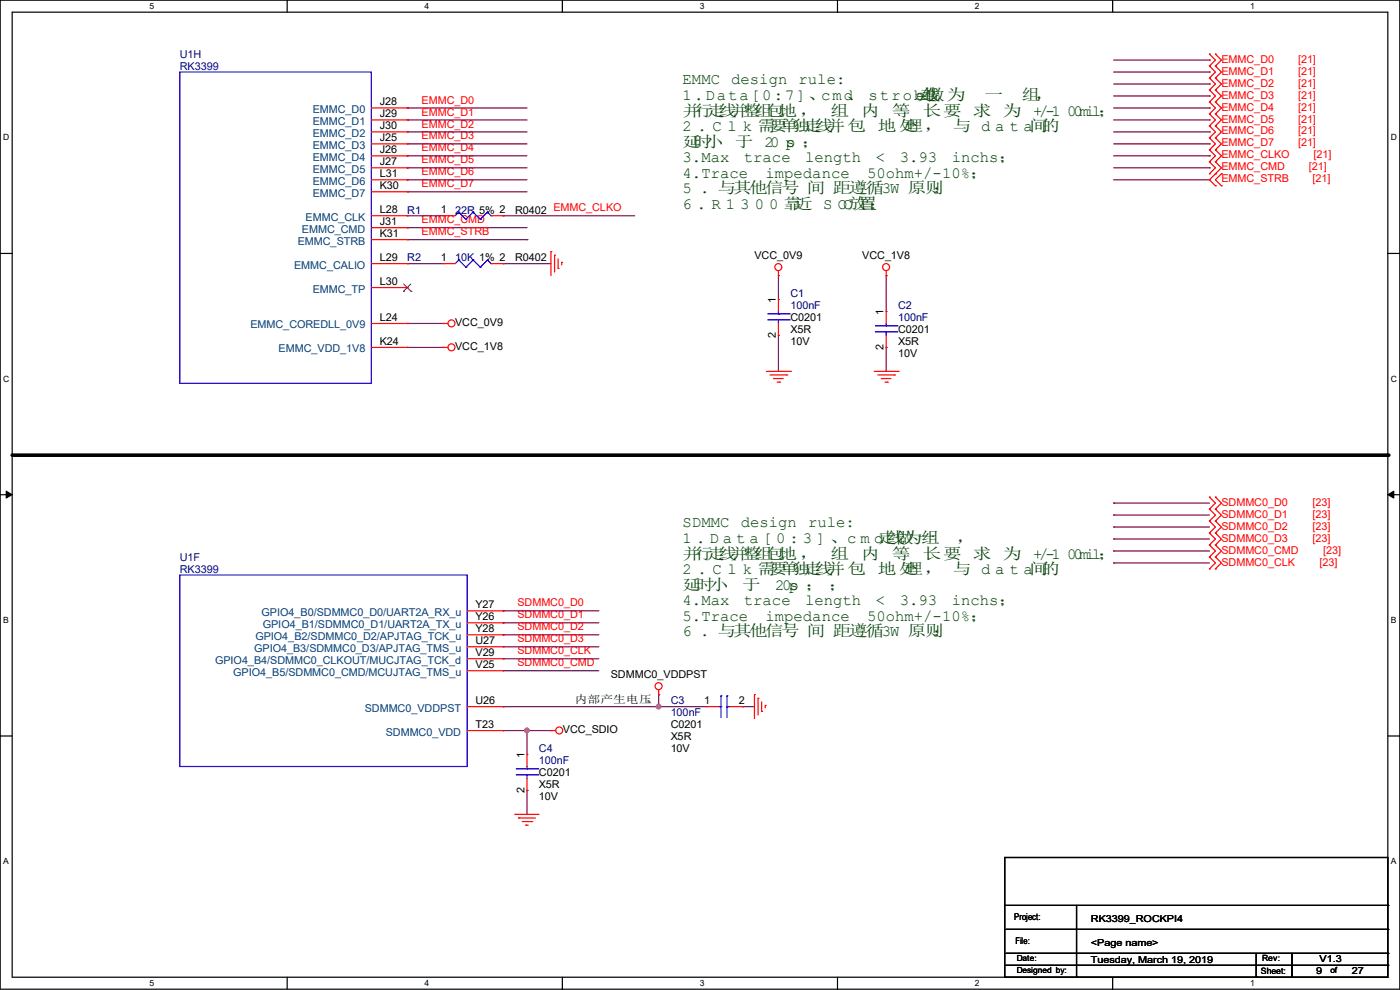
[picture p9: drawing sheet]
<svg xmlns="http://www.w3.org/2000/svg" width="297mm" height="210mm" viewBox="0 0 297 210" stroke-linecap="round" stroke-linejoin="round" font-family="sans-serif">
<path d="M0 0h297v209.8h-297zM2.6 2.6h291.8v204.7h-291.8z" fill="none" stroke="#000" stroke-width=".25"/>
<g fill="#fff">
<path d="M31.7 .3h1v2h-1z"/>
<path d="M31.7 207.6h1v1.9h-1z"/>
</g>
<path d="M60.9 0v2.6M60.9 207.3v2.5" fill="none" stroke="#000" stroke-width=".25"/>
<g fill="#fff">
<path d="M90.1 .3h1v2h-1z"/>
<path d="M90.1 207.6h1v1.9h-1z"/>
</g>
<path d="M119.3 0v2.6M119.3 207.3v2.5" fill="none" stroke="#000" stroke-width=".25"/>
<g fill="#fff">
<path d="M148.5 .3h.9v2h-.9z"/>
<path d="M148.5 207.6h.9v1.9h-.9z"/>
</g>
<path d="M177.7 0v2.6M177.7 207.3v2.5" fill="none" stroke="#000" stroke-width=".25"/>
<g fill="#fff">
<path d="M206.8 .3h1v2h-1z"/>
<path d="M206.8 207.6h1v1.9h-1z"/>
</g>
<path d="M236.1 0v2.6M236.1 207.3v2.5" fill="none" stroke="#000" stroke-width=".25"/>
<g fill="#fff">
<path d="M265.2 .3h1v2h-1z"/>
<path d="M265.2 207.6h1v1.9h-1z"/>
<path d="M.7 28.2h1.2v1.9h-1.2z"/>
<path d="M295.1 28.2h1.2v1.9h-1.2z"/>
<path d="M.7 79.3h1.2v2h-1.2z"/>
<path d="M295.1 79.3h1.2v2h-1.2z"/>
</g>
<path d="M0 53.8h2.6M294.4 53.8h2.6" fill="none" stroke="#000" stroke-width=".25"/>
<g fill="#fff">
<path d="M.7 130.5h1.2v2h-1.2z"/>
<path d="M295.1 130.5h1.1v2h-1.1z"/>
</g>
<path d="M0 104.9h2.6M294.4 104.9h2.6" fill="none" stroke="#000" stroke-width=".25"/>
<path d="M1.3 104.2l1.3 .7-1.3 .8zM294.4 104.9l1.3-.7v1.5z" fill="#000" stroke="#000" stroke-width=".21"/>
<g fill="#fff">
<path d="M.7 181.7h1.2v2h-1.2z"/>
<path d="M295.1 181.7h1.1v2h-1.1z"/>
</g>
<g fill="none" stroke="#000" stroke-width=".25">
<path d="M0 156.1h2.6M294.4 156.1h2.6M213.1 181.9h81.3v25.4h-81.3zM213.1 192.1h81.3M213.4 197.1h81M228.4 192.1v15.2M294.4 192.1h.1M294.4 197.1h.1M213.1 204.8h81.3M213.4 202.2h81M228.4 207.3h.1M266.5 207.3h.1"/>
<path d="M266.5 202.5v4.8M274.1 207.3h.1M274.1 202.2v5.1M294.4 202.2h.1M294.4 204.8h.1"/>
</g>
<path d="M2.6 96.6h291.8" fill="none" stroke="#000" stroke-width=".76"/>
<circle cx="294.4" cy="96.6" r=".38" fill="#000"/>
<g fill="none" stroke="#800040" stroke-width=".25">
<path d="M236.3 12.7h20.3M236.3 15.3h20.3M236.3 17.8h20.3M256.6 12.7h.1M256.6 15.3h.1M256.6 17.8h.1M86.4 22.9h.1M86.4 38.1h.1M86.4 35.6h.1M86.4 33.1h.1M86.4 30.5h.1M86.4 28h.1"/>
<path d="M86.4 25.4h.1M86.4 22.9h25.4M86.4 38.1h25.4M86.4 35.6h25.4M86.4 33.1h25.4M86.4 30.5h25.4M86.4 28h25.4M86.4 25.4h25.4M236.3 22.9h20.3M236.3 38.1h20.3M236.3 35.6h20.3M236.3 33.1h20.3"/>
<path d="M236.3 30.5h20.3M236.3 28h20.3M236.3 25.4h20.3M236.3 20.4h20.3M256.6 20.4h.1M256.6 22.9h.1M256.6 25.4h.1M256.6 28h.1M256.6 30.5h.1M256.6 33.1h.1M256.6 35.6h.1M256.6 38.1h.1"/>
<path d="M86.4 48.3h.1M86.4 40.7h.1M86.4 55.9h.1M86.4 45.8h.1M86.4 48.3h25.4M86.4 40.7h25.4M86.4 55.9h7.6M86.4 50.8h25.4M86.4 45.8h7.6M106.7 55.9h.1M106.7 45.8h.1M106.7 55.9h10.2"/>
<path d="M106.7 45.8h28M111.8 50.8h.1M165.1 58.5h.1M165.1 58.5v5M188 58.5h.1M188 58.5v7.6M86.4 68.6h.1M86.4 73.7h.1M86.4 68.6h7.6M86.4 73.7h7.6M165.1 71.2h.1M165.1 71.2v7.6"/>
<path d="M188 73.7h.1M188 73.7v5.1M236.3 111.8h.1M236.3 114.3h.1M236.3 116.9h.1M236.3 119.4h.1M236.3 106.7h.1M236.3 109.3h.1M236.3 111.8h20.3M236.3 114.3h20.3M236.3 116.9h20.3M236.3 119.4h20.3"/>
<path d="M236.3 106.7h20.3M236.3 109.3h20.3M106.7 132.1h.1M106.7 129.6h.1M106.7 139.7h.1M106.7 134.7h.1M106.7 137.2h.1M106.7 132.1h20.3M106.7 129.6h20.3M106.7 139.7h20.3M106.7 134.7h20.3M106.7 137.2h20.3"/>
<path d="M106.7 142.3h.1M106.7 149.9h.1M106.7 155h.1M106.7 142.3h20.3M106.7 149.9h43.2M106.7 155h10.2M111.8 155h.1M111.8 155v5.1M139.7 147.4h.1M139.7 149.9h.1M139.7 147.4v2.5M157.5 149.9h.1"/>
<path d="M157.5 149.9h2.6M111.8 167.7h.1M111.8 167.7v5.1"/>
</g>
<g fill="#f0f" stroke="#f0f" stroke-width=".25">
<circle cx="139.7" cy="149.9" r=".49"/>
<circle cx="111.8" cy="155" r=".49"/>
</g>
<g fill="none" stroke="#f00" stroke-width=".25">
<path d="M256.6 14h.1M256.6 11.5h.1M256.6 16.6h.1M256.6 19.1h.1M256.6 11.5l1.3 1.2-1.3 1.3M256.6 14l1.3 1.3-1.3 1.3M256.6 16.6l1.3 1.2-1.3 1.3M256.6 19.1l1.3 1.3-1.3 1.2M257.9 14h.1M257.9 11.5h.1M257.9 16.6h.1M257.9 19.1h.1"/>
<path d="M257.9 11.5l1.2 1.2-1.2 1.3M257.9 14l1.2 1.3-1.2 1.3M257.9 16.6l1.2 1.2-1.2 1.3M257.9 19.1l1.2 1.3-1.2 1.2M78.8 22.9h7.6M78.8 25.4h7.6M78.8 28h7.6M78.8 30.5h7.6M78.8 33.1h7.6M78.8 35.6h7.6M78.8 38.1h7.6M86.4 22.9h.1"/>
<path d="M86.4 25.4h.1M86.4 28h.1M86.4 30.5h.1M86.4 33.1h.1M86.4 35.6h.1M86.4 38.1h.1M256.6 36.9h.1M256.6 34.3h.1M256.6 31.8h.1M256.6 21.6h.1M256.6 24.2h.1M256.6 26.7h.1"/>
<path d="M256.6 29.3h.1M256.6 34.3l1.3 1.3-1.3 1.3M256.6 31.8l1.3 1.3-1.3 1.2M256.6 21.6l1.3 1.3-1.3 1.3M256.6 24.2l1.3 1.2-1.3 1.3M256.6 26.7l1.3 1.3-1.3 1.3M256.6 29.3l1.3 1.2-1.3 1.3M257.9 36.9h.1M257.9 34.3h.1M257.9 31.8h.1M257.9 21.6h.1M257.9 24.2h.1"/>
<path d="M257.9 26.7h.1M257.9 29.3h.1M257.9 39.4h.1M257.9 34.3l1.2 1.3-2.5 2.5 1.3 1.3M257.9 31.8l1.2 1.3-1.2 1.2M257.9 21.6l1.2 1.3-1.2 1.3M257.9 24.2l1.2 1.2-1.2 1.3M257.9 26.7l1.2 1.3-1.2 1.3M257.9 29.3l1.2 1.2-1.2 1.3M259.1 39.4h.1M259.1 36.9h.1M259.1 36.9l-1.2 1.2 1.2 1.3"/>
<path d="M78.8 50.8h7.6M78.8 45.8h7.6M78.8 48.3h7.6M78.8 40.7h7.6M78.8 55.9h7.6M86.4 50.8h.1M86.4 45.8h.1M86.4 48.3h.1M86.4 40.7h.1M86.4 55.9h.1M94 45.8h.1M94 55.9h.1"/>
<path d="M94 45.8h2.6M94 55.9h2.6M104.2 45.8h2.5M104.2 55.9h2.5M106.7 45.8h.1M106.7 55.9h.1M116.9 53.4h.1M116.9 53.4v5.1M117.6 54.1h.1M117.6 54.1v3.6M118.4 56.9h.1M118.4 54.9v2"/>
<path d="M119.2 55.7h.1M119.2 55.7v.5M165.1 58.5h.1M165.1 57.4v1.1M188 58.5h.1M188 57.4v1.1M78.8 73.7h7.6M78.8 68.6h7.6M78.8 61h7.6M86.4 73.7h.1M86.4 61h.1M86.4 68.6h.1"/>
<path d="M94 73.7h.1M94 68.6h.1M94 73.7h1M94 68.6h1M162.6 78.8h5.1M163.4 79.5h3.5M165.1 63.5h.1M165.1 71.2h.1M165.1 63.5v2.6M165.1 68.6v2.6M166.9 79.5h.1M167.7 78.8h.1"/>
<path d="M185.5 78.8h5M186.2 79.5h3.6M188 66.1h.1M188 73.7h.1M188 66.1v2.5M188 71.2v2.5M189.8 79.5h.1M190.5 78.8h.1M164.1 80.3h.1M164.1 80.3h2.1M164.9 81.1h.5M165.4 81.1h.1"/>
<path d="M187 80.3h.1M187 80.3h2M187.7 81.1h.6M188.3 81.1h.1M256.6 113.1h.1M256.6 110.5h.1M256.6 115.6h.1M256.6 118.2h.1M256.6 108h.1M256.6 105.5h.1M256.6 110.5l1.3 1.3-1.3 1.3M256.6 113.1l1.3 1.2-1.3 1.3"/>
<path d="M256.6 115.6l1.3 1.3-1.3 1.3M256.6 118.2l1.3 1.2-1.3 1.3M256.6 105.5l1.3 1.2-1.3 1.3M256.6 108l1.3 1.3-1.3 1.2M257.9 113.1h.1M257.9 110.5h.1M257.9 115.6h.1M257.9 118.2h.1M257.9 108h.1M257.9 105.5h.1M257.9 110.5l1.2 1.3-1.2 1.3M257.9 113.1l1.2 1.2-1.2 1.3"/>
<path d="M257.9 115.6l1.2 1.3-1.2 1.3M257.9 118.2l1.2 1.2-1.2 1.3M257.9 105.5l1.2 1.2-1.2 1.3M257.9 108l1.2 1.3-1.2 1.2M99.1 129.6h7.6M99.1 132.1h7.6M99.1 134.7h7.6M99.1 137.2h7.6M99.1 139.7h7.6M106.7 129.6h.1M106.7 132.1h.1M106.7 134.7h.1"/>
<path d="M106.7 137.2h.1M106.7 139.7h.1M256.6 120.7h.1M257.9 120.7h.1M99.1 155h7.6M99.1 142.3h7.6M99.1 149.9h7.6M106.7 142.3h.1M106.7 155h.1M106.7 149.9h.1M116.9 155h.1M116.9 155h1"/>
<path d="M139.7 147.4h.1M139.7 146.3v1.1M149.9 149.9h.1M149.9 149.9h2.5M155 149.9h2.5M157.5 149.9h.1M160.1 147.4h.1M160.1 147.4v5M160.8 148.1h.1M160.8 148.1v3.6M161.6 150.9h.1M161.6 148.9v2"/>
<path d="M162.3 149.6h.1M162.3 149.6v.6M109.3 172.8h.1M109.3 172.8h5M110 173.5h.1M110 173.5h3.6M110.8 174.3h2M111.5 175h.1M111.5 175h.6M111.8 160.1h.1M111.8 167.7h.1M111.8 160.1v2.5"/>
<path d="M111.8 165.1v2.6M112.8 174.3h.1"/>
<circle cx="165.1" cy="56.7" r=".74"/>
<circle cx="188" cy="56.7" r=".74"/>
<circle cx="95.8" cy="68.6" r=".74"/>
<circle cx="95.8" cy="73.7" r=".74"/>
<circle cx="118.6" cy="155" r=".74"/>
<circle cx="139.7" cy="145.6" r=".74"/>
</g>
<g fill="none" stroke="#00f" stroke-width=".25">
<path d="M38.1 15.3h40.7v66h-40.7zM97.3 45h.1M97.3 55.2h.1M97.3 45l-.7 .8M97.3 45l1.5 1.5M97.3 55.2l-.7 .7M97.3 55.2l1.5 1.5M98.8 46.5h.1M98.8 56.7h.1M100.4 45h.1M100.4 55.2h.1M100.4 45l-1.6 1.5"/>
<path d="M100.4 45l1.5 1.5M100.4 55.2l-1.6 1.5M100.4 55.2l1.5 1.5M101.9 46.5h.1M101.9 56.7h.1M103.4 45h.1M103.4 55.2h.1M103.4 45l-1.5 1.5M103.4 45l.8 .8M103.4 55.2l-1.5 1.5M103.4 55.2l.8 .7M104.2 45.8h.1"/>
<path d="M104.2 55.9h.1M162.9 67.9h4.5M162.9 66.6h4.5M165.1 66.6h.1M165.1 67.9h.1M165.1 66.1v.5M165.1 67.9v.7M167.4 67.9h.1M167.4 66.6h.1M185.7 70.4h4.6M185.7 69.1h4.6M188 69.1h.1"/>
<path d="M188 70.4h.1M188 68.6v.5M188 70.4v.8M190.3 70.4h.1M190.3 69.1h.1M38.1 122h61v40.6h-61zM152.4 149.9h.6M153 149.9h.1M153 147.6h.1M153 147.6v4.6M154.2 147.6h.1M154.2 149.9h.1"/>
<path d="M154.2 149.9h.8M154.2 147.6v4.6M109.5 164.4h4.6M109.5 163.1h4.6M111.8 163.1h.1M111.8 164.4h.1M111.8 162.6v.5M111.8 164.4v.7M114.1 164.4h.1M114.1 163.1h.1"/>
</g>
<path d="M85.6 61.8h.1M85.6 60.2l1.6 1.6M87.2 60.2l-1.6 1.6M87.2 61.8h.1" fill="none" stroke="#804000" stroke-width=".21"/>
<g font-size="3.3" fill="#004000">
<text x="144.8" y="17.9">EMMC</text>
<text x="155.1" y="17.9">design</text>
<text x="169.4" y="17.9">rule:</text>
<text x="144.8" y="21.2">1.Data[0:7]、cmd</text>
<text x="179.5" y="21.2">、 strob走</text>
<text x="194.3" y="21.2">e线</text>
<text x="196.5" y="21.2">做为</text>
<text x="208.9" y="21.2">一</text>
<text x="216.8" y="21.2">组，</text>
<text x="144.8" y="27.8">2 . C l k 需 单 走 并包</text>
<text x="144.8" y="24.5">并行走线并整组包地，</text>
<text x="163.1" y="27.8">要 独 线</text>
<text x="176.2" y="24.5">组</text>
<text x="182.7" y="24.5">内</text>
<text x="186.2" y="27.8">地处</text>
<text x="189.2" y="24.5">等</text>
<text x="191.9" y="27.8">理， 与 d a t a间</text>
<text x="195.8" y="24.5">长要</text>
<text x="206.4" y="24.5">求</text>
<text x="212.8" y="24.5">为</text>
<text x="219.2" y="24.5">+/-1 00mil；</text>
<text x="220.9" y="27.8">的</text>
<text x="144.8" y="34.4">3.Max</text>
<text x="144.8" y="31.1">延 小</text>
<text x="147.2" y="31.1">时</text>
<text x="155.9" y="31.1">于</text>
<text x="157.8" y="34.4">trace</text>
<text x="162.2" y="31.1">20 p ；</text>
<text x="166.7" y="31.1">s</text>
<text x="170.8" y="34.4">length</text>
<text x="185.8" y="34.4">&lt;</text>
<text x="190.9" y="34.4">3.93</text>
<text x="201.9" y="34.4">inchs；</text>
<text x="144.8" y="37.7">4.Trace</text>
<text x="144.8" y="41">5 . 与其他信号 间 距遵循3W 原则</text>
<text x="162.4" y="37.7">impedance</text>
<text x="184" y="37.7">50ohm+/-10%；</text>
<text x="198" y="41">；</text>
<text x="144.8" y="44.3">6 . R 1 3 0 0 靠</text>
<text x="168.5" y="44.3">近 S OC放；</text>
<text x="182.1" y="44.3">置</text>
<text x="144.8" y="111.9">SDMMC</text>
<text x="157.1" y="111.9">design</text>
<text x="171.4" y="111.9">rule:</text>
<text x="144.8" y="115.2">1 . D a t a [ 0 : 3 ] 、c m d走做 组</text>
<text x="144.8" y="118.5">并行走线并整组包地，</text>
<text x="176.2" y="118.5">组</text>
<text x="182.7" y="118.5">内</text>
<text x="188.1" y="115.2">线为一</text>
<text x="189.2" y="118.5">等</text>
<text x="195.8" y="118.5">长要</text>
<text x="202.9" y="115.2">，</text>
<text x="206.4" y="118.5">求</text>
<text x="212.8" y="118.5">为</text>
<text x="219.2" y="118.5">+/-1 00mil；</text>
<text x="144.8" y="121.8">2 . C l k 需 单 走 并包</text>
<text x="144.8" y="125.1">延时小</text>
<text x="157.5" y="125.1">于</text>
<text x="163.1" y="121.8">要 独 线</text>
<text x="164.4" y="125.1">20p ； ；</text>
<text x="167.4" y="125.1">s</text>
<text x="186.2" y="121.8">地处</text>
<text x="191.9" y="121.8">理， 与 d a t a间</text>
<text x="220.9" y="121.8">的</text>
<text x="144.8" y="128.4">4.Max</text>
<text x="144.8" y="131.7">5.Trace</text>
<text x="157.8" y="128.4">trace</text>
<text x="162.4" y="131.7">impedance</text>
<text x="170.8" y="128.4">length</text>
<text x="184" y="131.7">50ohm+/-10%；</text>
<text x="185.8" y="128.4">&lt;</text>
<text x="190.9" y="128.4">3.93</text>
<text x="201.9" y="128.4">inchs；</text>
<text x="144.8" y="135">6 . 与其他信号 间 距遵循3W 原则</text>
<text x="198" y="135">；</text>
</g>
<g font-size="2.3" fill="#000080">
<text x="38.1" y="12.3">U1H</text>
<text x="38.1" y="14.8">RK3399</text>
<text x="86.4" y="45.3">R1</text>
<text x="96.6" y="45.3">22R 5% 2</text>
<text x="86.4" y="55.5">R2</text>
<text x="96.6" y="55.5">10K 1% 2</text>
<text x="167.7" y="63.1">C1</text>
<text x="167.7" y="65.6">100nF</text>
<text x="190.5" y="65.6">C2</text>
<text x="190.5" y="68.2">100nF</text>
<text x="38.1" y="119">U1F</text>
<text x="38.1" y="121.5">RK3399</text>
<text x="142.3" y="149.4">C3</text>
<text x="142.3" y="152">100nF</text>
<text x="114.3" y="159.6">C4</text>
<text x="114.3" y="162.1">100nF</text>
</g>
<g font-size="2.3" fill="#f00">
<text x="259.1" y="13.3">EMMC_D0</text>
<text x="259.1" y="15.8">EMMC_D1</text>
<text x="275.4" y="13.3">[21]</text>
<text x="275.4" y="15.8">[21]</text>
<text x="89.5" y="22">EMMC_D0</text>
<text x="259.1" y="18.4">EMMC_D2</text>
<text x="259.1" y="20.9">EMMC_D3</text>
<text x="259.1" y="23.5">EMMC_D4</text>
<text x="275.4" y="18.4">[21]</text>
<text x="275.4" y="20.9">[21]</text>
<text x="275.4" y="23.5">[21]</text>
<text x="89.5" y="29.6">EMMC_D3</text>
<text x="89.5" y="27.1">EMMC_D2</text>
<text x="89.5" y="24.5">EMMC_D1</text>
<text x="259.1" y="26">EMMC_D5</text>
<text x="259.1" y="28.5">EMMC_D6</text>
<text x="275.4" y="26">[21]</text>
<text x="275.4" y="28.5">[21]</text>
<text x="89.5" y="34.7">EMMC_D5</text>
<text x="89.5" y="32.1">EMMC_D4</text>
<text x="259.1" y="33.6">EMMC_CLKO</text>
<text x="259.1" y="31.1">EMMC_D7</text>
<text x="275.4" y="31.1">[21]</text>
<text x="278.7" y="33.6">[21]</text>
<text x="89.5" y="39.8">EMMC_D7</text>
<text x="89.5" y="37.2">EMMC_D6</text>
<text x="259.1" y="36.2">EMMC_CMD</text>
<text x="259.1" y="38.7">EMMC_STRB</text>
<text x="277.7" y="36.2">[21]</text>
<text x="278.4" y="38.7">[21]</text>
<text x="89.5" y="47.4">EMMC_CMD</text>
<text x="89.5" y="49.9">EMMC_STRB</text>
<text x="259.1" y="107.3">SDMMC0_D0</text>
<text x="278.4" y="107.3">[23]</text>
<text x="259.1" y="112.4">SDMMC0_D2</text>
<text x="259.1" y="109.8">SDMMC0_D1</text>
<text x="278.4" y="112.4">[23]</text>
<text x="278.4" y="109.8">[23]</text>
<text x="259.1" y="114.9">SDMMC0_D3</text>
<text x="259.1" y="117.4">SDMMC0_CMD</text>
<text x="259.1" y="120">SDMMC0_CLK</text>
<text x="278.4" y="114.9">[23]</text>
<text x="280" y="120">[23]</text>
<text x="280.7" y="117.4">[23]</text>
<text x="109.8" y="131.2">SDMMC0_D1</text>
<text x="109.8" y="128.7">SDMMC0_D0</text>
<text x="109.8" y="133.7">SDMMC0_D2</text>
<text x="109.8" y="136.3">SDMMC0_D3</text>
<text x="109.8" y="141.4">SDMMC0_CMD</text>
<text x="109.8" y="138.8">SDMMC0_CLK</text>
</g>
<g font-size="2.3" fill="#004080">
<text x="66.3" y="24">EMMC_D0</text>
<text x="66.3" y="26.5">EMMC_D1</text>
<text x="66.3" y="29">EMMC_D2</text>
<text x="66.3" y="31.6">EMMC_D3</text>
<text x="66.3" y="34.1">EMMC_D4</text>
<text x="66.3" y="36.7">EMMC_D5</text>
<text x="66.3" y="39.2">EMMC_D6</text>
<text x="66.3" y="41.7">EMMC_D7</text>
<text x="64.8" y="46.8">EMMC_CLK</text>
<text x="63.2" y="51.9">EMMC_STRB</text>
<text x="64.1" y="49.4">EMMC_CMD</text>
<text x="62.4" y="57">EMMC_CALIO</text>
<text x="66.3" y="62.1">EMMC_TP</text>
<text x="53.1" y="69.7">EMMC_COREDLL_0V9</text>
<text x="59.1" y="74.8">EMMC_VDD_1V8</text>
<text x="55.5" y="130.6">GPIO4_B0/SDMMC0_D0/UART2A_RX_u</text>
<text x="54.2" y="135.7">GPIO4_B2/SDMMC0_D2/APJTAG_TCK_u</text>
<text x="55.8" y="133.2">GPIO4_B1/SDMMC0_D1/UART2A_TX_u</text>
<text x="45.6" y="140.8">GPIO4_B4/SDMMC0_CLKOUT/MUCJTAG_TCK_d</text>
<text x="49.5" y="143.3">GPIO4_B5/SDMMC0_CMD/MCUJTAG_TMS_u</text>
<text x="53.9" y="138.3">GPIO4_B3/SDMMC0_D3/APJTAG_TMS_u</text>
<text x="77.4" y="151">SDMMC0_VDDPST</text>
<text x="81.8" y="156">SDMMC0_VDD</text>
</g>
<g font-size="2.3">
<text x="80.6" y="22.4">J28</text>
<text x="80.6" y="24.9">J29</text>
<text x="80.6" y="27.4">J30</text>
<text x="80.6" y="30">J25</text>
<text x="80.6" y="32.5">J26</text>
<text x="80.6" y="35.1">J27</text>
<text x="80.6" y="37.6">L31</text>
<text x="80.6" y="40.1">K30</text>
<text x="80.6" y="45.2">L28</text>
<text x="80.6" y="47.8">J31</text>
<text x="93.5" y="45.2">1</text>
<text x="109.3" y="45.3">R0402 EMMC_CLKO</text>
<text x="80.6" y="50.3">K31</text>
<text x="80.6" y="55.4">L29</text>
<text x="93.5" y="55.4">1</text>
<text x="109.3" y="55.5">R0402</text>
<text x="160.1" y="54.9">VCC_0V9</text>
<text x="182.9" y="54.9">VCC_1V8</text>
<text x="80.6" y="60.5">L30</text>
<text x="164.6" y="64.3" transform="rotate(-90 164.6 64.3)">1</text>
<text x="80.6" y="68.1">L24</text>
<text x="96.6" y="69.2">VCC_0V9</text>
<text x="164.6" y="71.7" transform="rotate(-90 164.6 71.7)">2</text>
<text x="167.7" y="68.2">C0201</text>
<text x="167.7" y="70.7">X5R</text>
<text x="187.5" y="66.8" transform="rotate(-90 187.5 66.8)">1</text>
<text x="190.5" y="70.7">C0201</text>
<text x="80.6" y="73.2">K24</text>
<text x="96.6" y="74.3">VCC_1V8</text>
<text x="167.7" y="73.2">10V</text>
<text x="187.5" y="74.2" transform="rotate(-90 187.5 74.2)">2</text>
<text x="190.5" y="73.2">X5R</text>
<text x="190.5" y="75.8">10V</text>
<text x="100.9" y="129">Y27</text>
<text x="100.9" y="131.6">Y26</text>
<text x="100.9" y="134.1">Y28</text>
<text x="100.9" y="136.7">U27</text>
<text x="100.9" y="139.2">V29</text>
<text x="100.9" y="141.7">V25</text>
<text x="129.6" y="143.8">SDMMC0_VDDPST</text>
<text x="100.9" y="149.4">U26</text>
<text x="122" y="149.2">内部产生电压</text>
<text x="137" y="149.2">。</text>
<text x="149.4" y="149.4">1</text>
<text x="156.8" y="149.4">2</text>
<text x="100.9" y="154.4">T23</text>
<text x="119.4" y="155.5">VCC_SDIO</text>
<text x="142.3" y="154.5">C0201</text>
<text x="111.3" y="160.8" transform="rotate(-90 111.3 160.8)">1</text>
<text x="142.3" y="157.1">X5R</text>
<text x="142.3" y="159.6">10V</text>
<text x="114.3" y="164.7">C0201</text>
<text x="114.3" y="167.2">X5R</text>
<text x="111.3" y="168.2" transform="rotate(-90 111.3 168.2)">2</text>
<text x="114.3" y="169.8">10V</text>
</g>
<g font-size="2">
<text x="215.2" y="195.2">Project:</text>
<text x="231.4" y="195.5">RK3399_ROCKPI4</text>
<text x="231.4" y="200.6">&lt;Page name&gt;</text>
<text x="231.4" y="204.4">Tuesday, March 19, 2019</text>
<text x="279.2" y="206.7">9</text>
<text x="280" y="204.1">V1.3</text>
<text x="286.8" y="206.7">27</text>
</g>
<g font-size="1.9">
<text x="215.4" y="200.3">File:</text>
<text x="267.5" y="206.7">Sheet:</text>
</g>
<g font-size="1.8">
<text x="31.7" y="1.9">5</text>
<text x="90.1" y="1.9">4</text>
<text x="148.5" y="1.9">3</text>
<text x="206.8" y="1.9">2</text>
<text x="265.2" y="1.9">1</text>
<text x=".7" y="29.8">D</text>
<text x="295.1" y="29.8">D</text>
<text x=".7" y="80.9">C</text>
<text x="295.1" y="80.9">C</text>
<text x=".7" y="132.1">B</text>
<text x="295.1" y="132.1">B</text>
<text x=".7" y="183.3">A</text>
<text x="295.1" y="183.3">A</text>
<text x="215.7" y="203.8">Date:</text>
<text x="267.8" y="203.9">Rev:</text>
<text x="31.7" y="209.2">5</text>
<text x="90.1" y="209.2">4</text>
<text x="148.5" y="209.2">3</text>
<text x="206.8" y="209.2">2</text>
<text x="215.7" y="206.4">Designed by:</text>
<text x="265.2" y="209.2">1</text>
<text x="282.2" y="206.4">of</text>
</g>
</svg>
